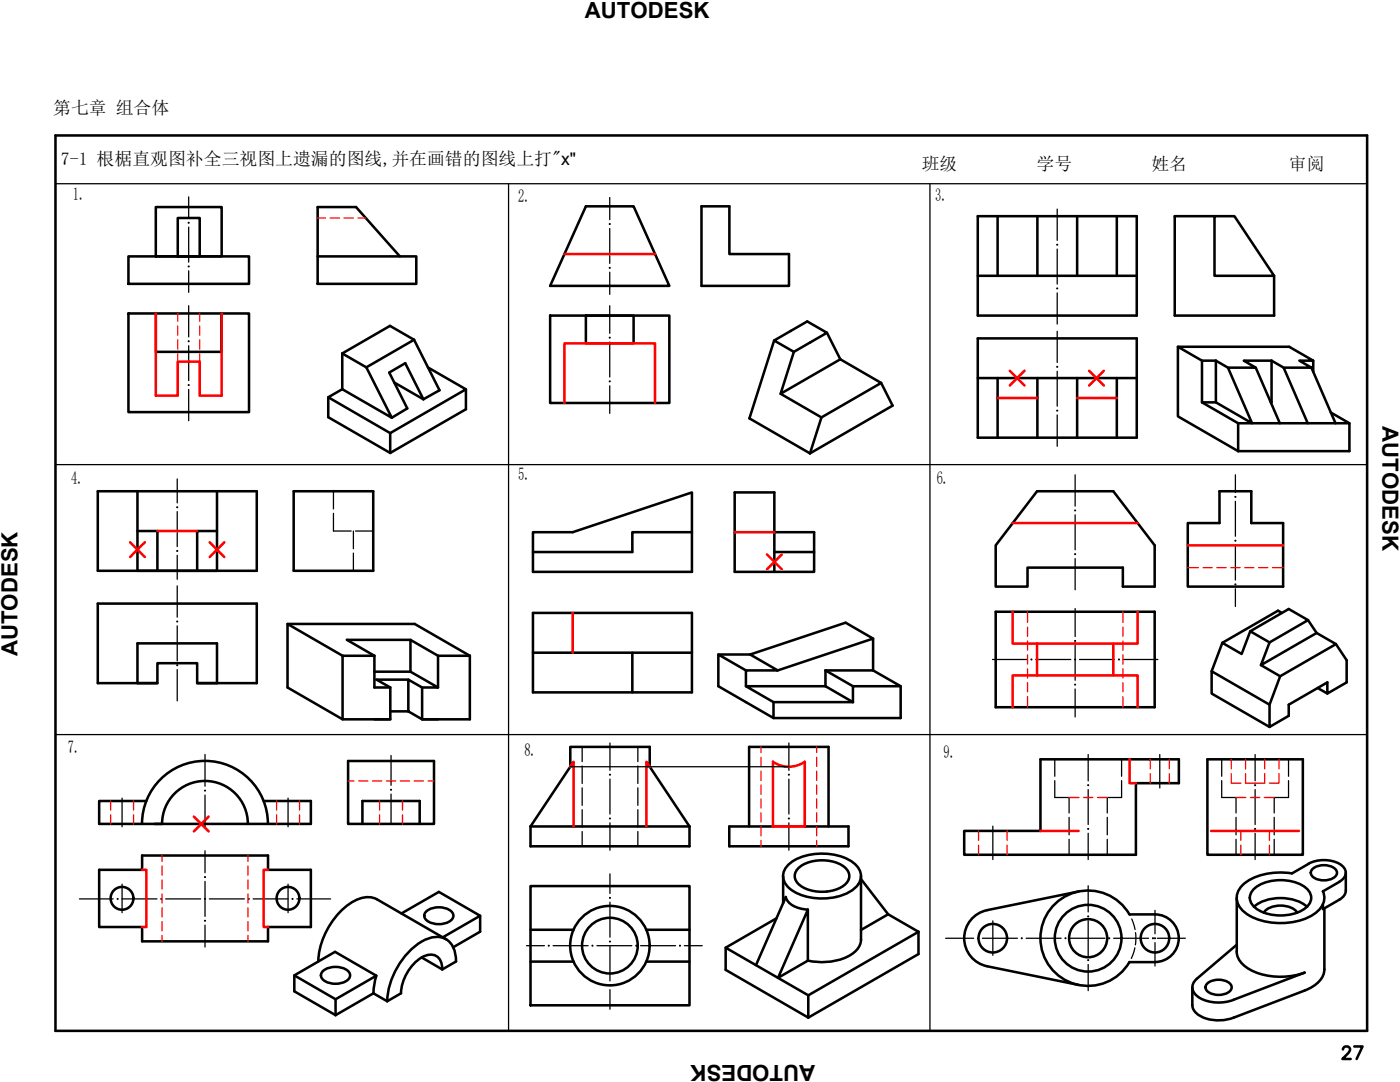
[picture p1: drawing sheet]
<svg xmlns="http://www.w3.org/2000/svg" width="279mm" height="216mm" viewBox="0 0 279 216" stroke-linecap="round" stroke-linejoin="round" font-family="sans-serif">
<g fill="none" stroke="#000" stroke-width=".25">
<path d="M37.7 39.3v4.3M121.7 39.4v4.4M37.7 45.3v7M37.7 54v4.3M121.7 45.6v7M121.7 54.3v4.4M211 41.7v6.3M211 49.7v7M211 58.4v6.3M37.7 61v6.2M37.7 69v6.9M37.7 77.7v6.2"/>
<path d="M121.7 61v5.5M121.7 68.2v7M121.7 77v5.5M211 66.1v6.2M211 74.1v6.9M35.4 95.6v4.8M211 82.8v6.2M214.6 94.7v6.3M246.5 94.7v3.6M35.4 102.1v7M35.4 110.8v4.8M35.4 116.9v6.2"/>
<path d="M214.6 102.7v7M214.6 111.5v6.2M246.5 100v7M246.5 108.8v6.9M246.5 117.5v3.5M35.4 124.9v7M35.4 133.6v6.2M198.1 131.6h6.9M206.7 131.6h7M214.6 121.4v5.6M214.6 128.8v6.9M214.6 137.5v5.6"/>
<path d="M215.4 131.6h7M224.2 131.6h6.9M24.4 159.3v5.7M40.9 150.5v6.4M40.9 158.6v6.4M57.5 159.3v5.7M78 150.7v6M78 158.5v5.9M121.7 148.3v5.4M121.7 155.5v6.9M157.4 148.3v5.4M157.4 155.5v6.9"/>
<path d="M217.2 150.6v5.2M217.2 157.5v7M231.5 150.6v6.6M250.5 150.6v5.2M250.5 157.5v7M15.9 179.4h6.7M24.3 179.4h7M24.4 176.4v5.7M33.1 179.4h6.9M40.9 169.8v4.3M40.9 175.9v7M41.8 179.4h7"/>
<path d="M50.5 179.4h7M57.5 176.4v5.7M59.2 179.4h6.8M121.7 164.2v5.5M121.7 174.4v3.9M157.4 164.2v5.5M198.1 164.8v6.7M217.2 166.3v5.2M217.2 176.7v5.3M250.5 166.3v5.2M40.9 184.6v4.4M105.1 188.7h3.5"/>
<path d="M110.4 188.7h7M119.1 188.7h7M121.7 180v7M121.7 188.7v7M121.7 197.5v3.9M127.8 188.7h7M136.6 188.7h3.5M188.7 187.2h5.6M196.1 187.2h7M198.1 183.7v6.9M204.8 187.2h7M213.5 187.2h7"/>
<path d="M217.2 183.7v7M217.2 192.4v5.3M222.3 187.2h6.9M230.5 181.7v4.6M230.5 188.1v4.7M231 187.2h5.6"/>
</g>
<g fill="#000" stroke="#000" stroke-width=".2">
<circle cx="37.6" cy="44.5" r=".11"/>
<circle cx="37.6" cy="53.2" r=".11"/>
<circle cx="121.7" cy="44.7" r=".11"/>
<circle cx="121.7" cy="53.4" r=".11"/>
<circle cx="211" cy="48.8" r=".11"/>
<circle cx="211" cy="57.6" r=".11"/>
<circle cx="37.6" cy="68.1" r=".11"/>
<circle cx="37.6" cy="76.8" r=".11"/>
<circle cx="121.7" cy="76.1" r=".11"/>
<circle cx="121.7" cy="67.4" r=".11"/>
<circle cx="211" cy="73.2" r=".11"/>
<circle cx="211" cy="81.9" r=".11"/>
<circle cx="246.5" cy="99.1" r=".11"/>
<circle cx="35.4" cy="101.2" r=".11"/>
<circle cx="35.4" cy="109.9" r=".11"/>
<circle cx="214.6" cy="110.6" r=".11"/>
<circle cx="214.6" cy="101.9" r=".11"/>
<circle cx="246.5" cy="116.6" r=".11"/>
<circle cx="246.5" cy="107.9" r=".11"/>
<circle cx="35.4" cy="132.7" r=".11"/>
<circle cx="35.4" cy="124" r=".11"/>
<circle cx="205.8" cy="131.6" r=".11"/>
<circle cx="214.6" cy="136.6" r=".11"/>
<circle cx="214.6" cy="127.9" r=".11"/>
<circle cx="214.6" cy="131.6" r=".11"/>
<circle cx="223.3" cy="131.6" r=".11"/>
<circle cx="40.9" cy="157.8" r=".11"/>
<circle cx="78" cy="157.6" r=".11"/>
<circle cx="121.7" cy="154.6" r=".11"/>
<circle cx="157.4" cy="154.6" r=".11"/>
<circle cx="217.2" cy="156.7" r=".11"/>
<circle cx="250.5" cy="156.7" r=".11"/>
<circle cx="23.5" cy="179.4" r=".11"/>
<circle cx="32.2" cy="179.4" r=".11"/>
<circle cx="40.9" cy="179.4" r=".11"/>
<circle cx="40.9" cy="175" r=".11"/>
<circle cx="49.6" cy="179.4" r=".11"/>
<circle cx="58.4" cy="179.4" r=".11"/>
<circle cx="121.7" cy="179.2" r=".11"/>
<circle cx="121.7" cy="163.3" r=".11"/>
<circle cx="157.4" cy="163.3" r=".11"/>
<circle cx="217.2" cy="165.4" r=".11"/>
<circle cx="250.5" cy="165.4" r=".11"/>
<circle cx="40.9" cy="183.7" r=".11"/>
<circle cx="109.5" cy="188.7" r=".11"/>
<circle cx="118.2" cy="188.7" r=".11"/>
<circle cx="121.7" cy="187.9" r=".11"/>
<circle cx="121.7" cy="196.6" r=".11"/>
<circle cx="127" cy="188.7" r=".11"/>
<circle cx="135.7" cy="188.7" r=".11"/>
<circle cx="195.2" cy="187.2" r=".11"/>
<circle cx="203.9" cy="187.2" r=".11"/>
<circle cx="212.6" cy="187.2" r=".11"/>
<circle cx="217.2" cy="191.6" r=".11"/>
<circle cx="217.2" cy="182.9" r=".11"/>
<circle cx="221.4" cy="187.2" r=".11"/>
<circle cx="230.1" cy="187.2" r=".11"/>
<circle cx="230.5" cy="187.2" r=".11"/>
</g>
<path d="M11.1 36.7h261.7M11.1 92.7h261.7M11.1 146.6h261.7M113.8 153h43.6" fill="none" stroke="#000" stroke-width=".25"/>
<!-- layer: 0 -->
<g fill="none" stroke="#000" stroke-width=".51">
<path d="M11.1 27h261.7v178.7h-261.7zM25.6 51.2h24.1v5.4h-24.1zM31.1 41.3h13.1v9.9h-13.1zM35.5 43.5h4.4v7.7h-4.4zM63.4 51.2h19.7v5.4h-19.7zM63.4 51.2v-9.9h7.7l8.7 9.9M116.9 41.2h9.5l7.2 15.8h-23.8zM140 41.2h5.6v9.5h11.9v6.3h-17.5zM195.1 43.1h31.8v19.9h-31.8zM195.1 55h31.8M199.1 43.1v11.9M207 43.1v11.9"/>
<path d="M215 43.1v11.9M222.9 43.1v11.9M242.4 43.1v11.9h11.9l-7.9-11.9h-12v19.9h19.9v-8M25.6 62.5h24.1v19.7h-24.1zM31.1 62.5v7.7h13.1v-7.7v7.7M65.5 79.3l12.4 7.1M68.3 77.7l-2.8 1.6v3.9l12.4 7.2M68.3 70.5v7.2M68.3 70.5l4.8 2.8M73.1 73.3l5.1 10.1-9.9-5.7M78.7 76.3l5.8 3.4M82.6 67.8l-4.8-2.8-9.5 5.5"/>
<path d="M82.6 67.8l-9.5 5.5M82.6 67.8l5.1 10.1-3.2 1.8M84.5 79.7l-3.6-7.2-3.2 1.8 3.6 7.2-3.1 1.9M85.4 73.3l7.6 4.4-15.1 8.7M93 77.7v4l-15.1 8.7M109.8 63h23.8v17.4h-23.8zM116.9 63h9.5v5.5h-9.5zM154.5 67.9l6.6-3.8 3.9 2.3-6.6 3.8zM154.5 67.9l-4.9 15.6 12 7M155.8 78.6l8.1 4.7M158.4 70.2l-2.6 8.4 11.9-6.9M165 66.4l2.7 5.3"/>
<path d="M167.7 71.7l8.2 4.7-12 6.9M175.9 76.4l2.2 4.5-16.5 9.6M195.1 67.5h31.8v19.8h-31.8zM195.1 75.4h31.8M199.1 75.4v11.9M207 75.4v11.9M215 75.4v11.9M222.9 75.4v11.9M235.1 69.2h22.2l4.8 2.8h-2.8l2.4 1.4h-5.5l-2.4-1.4M239.9 72l-4.8-2.8v13.9l12 6.9M242.7 72l2.4 1.4h5.5l-2.4-1.4h5.6M242.7 72v8.3l7.2 4.2-4.8-11.1"/>
<path d="M242.7 72h-2.8v8.3h2.8M250.6 73.4l4.8 11.1M253.8 72v8.3h-.2M256.2 73.4l4.8 11.1M261.7 73.4l4.8 11.1M262.1 72v2.2M19.5 98h31.7v15.9h-31.7zM27.4 98v15.9M43.3 98v15.9M58.6 98h15.9v15.9h-15.9zM77.9 86.4v4M163.9 83.3l-2.3 7.2"/>
<path d="M207 98h15.2l8.2 10.8v8.3h-6.3v-3.8h-19v3.8h-6.4v-8.3zM239.9 80.3l7.2 4.2M243.4 98h6.3v6.4h6.4v12.7h-19.1v-12.7h6.4zM247.1 84.5v5.5M247.1 84.5h22.2M265.6 82.3l3.7 2.2v5.5h-22.2M27.4 106h4v7.9M43.3 106h-4v7.9M106.4 106.2h7.9l23.8-7.9v15.8h-31.7zM138.1 106.2h-11.9v4h-19.8M154.5 106.2h8v7.9h-15.9v-15.8h7.9v15.8M154.5 110.2h8"/>
<path d="M27.4 128.4h15.9v7.9h-4v-4h-7.9v4h-4zM31.4 136.3h-11.9v-15.9h31.7v15.9h-11.9M57.4 124.5l11 6.4v12.6l-11-6.3zM57.4 124.5h25.4l11 6.4M68.4 130.9h6.3M74.7 130.9v6.3h3.2v6.3h-3.2M74.7 134h7.2M81.5 135.6l2.7 1.6v6.3l-2.7-1.6zM81.5 135.6h-6.4l2.8 1.6M81.9 134l5.5 3.2h-3.2M81.9 127.7h-12.7l5.5 3.2M87.4 130.9l-5.5-3.2v6.3"/>
<path d="M87.4 130.9h6.4M87.4 130.9v6.3M93.8 130.9v12.6h-9.6M106.4 122.3h31.7v15.9h-31.7zM106.4 130.2h31.7M126.2 130.2v8M143.4 130.6h6.3M148.9 133.8l-5.5-3.2v6.3l11 6.4v-3.2l-5.5-3.2h15.8M149.7 130.6l5.5 3.2h-6.3v3.1M155.2 133.8l19-6.4v6.4M164.7 133.8h9.5M164.7 136.9l5.5 3.2"/>
<path d="M164.7 133.8l5.5 3.1M164.7 133.8v3.1M174.2 133.8l5.5 3.1h-9.5v3.2M174.2 127.4l-5.4-3.2-19.1 6.4M179.7 136.9v6.4h-25.3M198.7 122.1h31.7v19h-31.7zM243.9 128.3l-2.1 5.6M249.5 126l-1.7 4.5-3.9-2.2M249.5 126l7.7-4.5 3.8 2.2-7.6 4.5zM251.7 132.7l3.8 2.2M255.8 122.3l-.7-.4-11.2 6.4M261 123.7l1.8 2.6"/>
<path d="M262.8 126.3l-11.1 6.4 1.7-4.5M262.8 126.3l3.8 2.2M263 137.3l1.9 1.1M266.6 128.5l2.2 3.2v4.5l-3.9 2.2v-2.2l-7.7 4.4v2.2l-3.8 2.3v-4.5l2.1-5.7M266.6 128.5l-11.1 6.4M29.2 159.8h-9.4v4.6h42.2v-4.6h-9.4M68.4 143.5h9.5M69.5 151.8h17.1v12.6h-17.1zM77.9 141.9h3.6M154.4 140.1h15.8M241 151.5h19v19.1h-19zM253.4 140.6l-11.6-6.7v4.5l11.6 6.7"/>
<path d="M19.8 173.6h8.6v-2.9h25.1v2.9h8.5v11.4h-8.5v2.8h-25.1v-2.8h-8.6zM28.3 164.4a12.6 12.6 0 0 1 12.6-12.6 12.6 12.6 0 0 1 12.6 12.6M32.3 164.4a8.6 8.6 0 0 1 8.6-8.6 8.6 8.6 0 0 1 8.6 8.6M72.3 164.4v-4.6h11.5v4.6M75.2 179.5a5.5 5.5 0 0 0-5.9 1.1 15.4 15.4 0 0 0-5.8 11.2M75.3 179.5l13.7 7.9M105.9 164.9l7.9-11.9v-4h15.9v4l7.9 11.9M105.9 176.8h31.7v23.8h-31.7zM105.9 164.9v4h31.7v-4M105.9 164.9h31.7M145.5 164.9h23.8v4h-23.8zM149.5 164.9v-15.9h15.9v15.9"/>
<path d="M156.3 174.8v5.4M157.1 172.7a10.1 10.1 0 0 1 8.2-2.3 8.6 8.6 0 0 1 6 2.7 3.2 3.2 0 0 1-1.4 4.7 11.7 11.7 0 0 1-12.4-.5 2.96 2.96 0 0 1-.4-4.6zM159.6 173a8 8 0 0 1 9.1 .2 2.27 2.27 0 0 1-.8 3.8 8 8 0 0 1-8.7-.7 2.09 2.09 0 0 1 .4-3.3zM171.8 174.8v12.7a4.5 4.5 0 0 1-3.4 3.7 12.8 12.8 0 0 1-7.2 .5M171.8 175.4l5.4 7M192.4 165.8h15.2v-14.3h27.7v4.8h-8.6v14.3h-34.3zM215.3 177.9l-18.3 3.7a5.7 5.7 0 0 0-4.6 5.6 5.7 5.7 0 0 0 4.6 5.6l18.3 3.7M246.8 179.2v10.6a5 5 0 0 0 3.7 4.2 14.3 14.3 0 0 0 9.9 .1l-14.2 5.4a7.9 7.9 0 0 1-7.3-.7 2.08 2.08 0 0 1 0-3.5l7.9-6.8M250.3 177.4a8.9 8.9 0 0 1 10.5 0 2.42 2.42 0 0 1-.6 4 9.1 9.1 0 0 1-9.9-.5 2.31 2.31 0 0 1 0-3.5zM257.8 174.3a12.1 12.1 0 0 0-9.8 2.3 3.4 3.4 0 0 0 .5 5.5 13.1 13.1 0 0 0 14.2-.1 3.4 3.4 0 0 0 1.3-4.2M257.8 174.3l3.3-1.9a6.6 6.6 0 0 1 6.8 .4 1.81 1.81 0 0 1-.6 3.1M262 173.4a3.6 3.6 0 0 1 4.7 .3 1.31 1.31 0 0 1-1.2 1.8 3.5 3.5 0 0 1-3.8-.9l-.1-.5z"/>
<path d="M267.3 176l-3.3 1.9M268.6 174.2v3.5a2.12 2.12 0 0 1-1.3 1.8l-3.3 1.9v-.9M58.7 194.6l8.3 4.8M64.3 193.9a4.1 4.1 0 0 1 5.3 0 1.29 1.29 0 0 1-.8 2 4.2 4.2 0 0 1-4.5-.5 1.07 1.07 0 0 1 0-1.5zM67 199.4l8.1-4.7-8.2-4.8-8.2 4.7v3.2l8.3 4.8M67 199.4v3.2M75.1 194.7l-.4 1.8-.2 1.7M77.3 199.8l-2.8-1.6-7.5 4.4M80 198.2l-2.7 1.6M80.1 182.3l7.5-4.3 8.2 4.7-7.4 4.3M84.2 191.1l4.1 2.3M85 182a4.1 4.1 0 0 1 5.2 0 1.29 1.29 0 0 1-.8 2 4.2 4.2 0 0 1-4.4-.5 1.07 1.07 0 0 1 0-1.5z"/>
<path d="M88.3 193.4a2.46 2.46 0 0 0-2.7-2.9 7.9 7.9 0 0 0-5.3 5.9l-.3 1.8M88.3 193.4l2.7-1.6a4.4 4.4 0 0 0-3.1-4.8 7.1 7.1 0 0 0-5.6 2.2 15.4 15.4 0 0 0-5 10.6M95.8 182.7v3.2l-5.4 3.1M105.9 185.5h8.6M105.9 191.9h8.6M129 185.5h8.6M129 191.9h8.6M144.8 189.1v4.4l16.5 9.6M155 183.2l-10.2 5.9 16.5 9.5M161.2 181.5a5.2 5.2 0 0 1-4.2-2l-.2-.5-5.9 13.6M161.2 181.5v10.2l-5.9 3.4zM161.3 198.6v4.5"/>
<path d="M171.8 185.6l5.4-3.2 6.1 3.5M183.3 185.9v4.5l-22 12.7M183.3 185.9l-22 12.7M230.5 192a4.8 4.8 0 0 0 4.7-4.8 4.8 4.8 0 0 0-4.7-4.7h-5.1a9.5 9.5 0 0 0-14.4-2.6 9.5 9.5 0 0 0 0 14.6 9.5 9.5 0 0 0 14.4-2.5h5.1M238 197v3.6M240.9 196.2a3.6 3.6 0 0 1 4.8 .4 1.31 1.31 0 0 1-1.2 1.7 3.5 3.5 0 0 1-3.8-.9l-.1-.4zM250.3 180.9a8.9 8.9 0 0 1 10.5 0M252.2 182.1a4.6 4.6 0 0 1 5.4-1l1 .6 .3 .4M260.4 197.7l-14.2 5.3a7.6 7.6 0 0 1-7.7-1.1l-.5-.9v-.5M264.3 181.3v12.1a5.1 5.1 0 0 1-3.9 4.2"/>
<circle cx="24.4" cy="179.2" r="2.28"/>
<circle cx="57.5" cy="179.2" r="2.28"/>
<circle cx="121.7" cy="188.7" r="7.9"/>
<circle cx="121.7" cy="188.7" r="5.6"/>
<circle cx="198.1" cy="187.2" r="2.85"/>
<circle cx="217.2" cy="187.2" r="6.7"/>
<circle cx="217.2" cy="187.2" r="3.8"/>
<circle cx="230.5" cy="187.2" r="2.85"/>
</g>
<path d="M101.5 36.7v169M185.6 36.7v169" fill="none" stroke="#000" stroke-width=".25"/>
<g fill="none" stroke="#000" stroke-width=".25">
<path d="M66.5 98v3.6M66.5 102.4v3.6h3.6M70.5 106v3.5M70.5 110.4v3.5M71 106h3.5M116.2 149v3M116.2 152.8v3.5M116.2 157.2v3.5M127.3 149v3M127.3 152.8v3.5M127.3 157.2v3.5M210.5 155.8v3.3h2.9v3.1"/>
<path d="M210.5 151.5v3.4M223.8 155.8v3.3h-2.8v3.1M223.8 151.5v3.4M243.8 155.8v3.3h2.9v3.1M243.8 151.5v3.4M257.2 155.8v3.3h-2.9v3.1M257.2 151.5v3.4M116.2 161.6v3.5M116.2 165.9v3M127.3 161.6v3.5M127.3 165.9v3M213.4 163.1v3.5"/>
<path d="M213.4 167.5v3.1M221 163.1v3.5M221 167.5v3.1M246.7 163.1v3.5M246.7 167.5v3.1M254.3 163.1v3.5M254.3 167.5v3.1M225.4 182.5l.1 .1M225.5 191.9l-.1 .1M225.9 183.4l.6 2.1M226.5 189.1l-.7 2.1M226.6 186.1v2.4"/>
</g>
<g fill="none" stroke="#f00" stroke-width=".25">
<path d="M63.4 43.5h1.6M65.9 43.5h1.8M68.6 43.5h1.9M71.4 43.5h1.6M35.5 62.5v1.6M35.5 65v1.9M35.5 67.8v1.9M35.5 70.6v1.6M39.9 62.5v1.6M39.9 65v1.9M39.9 67.8v1.9M39.9 70.6v1.6"/>
<path d="M237 113.3h2.2M240.1 113.3h1.8M242.9 113.3h1.8M245.6 113.3h1.9M248.4 113.3h1.9M251.2 113.3h1.8M253.9 113.3h2.2M205.1 122.1v2.1M205.1 125.1v1.9M205.1 127.9v1.9M205.1 130.7v1.8M205.1 133.4v1.9"/>
<path d="M205.1 136.2v1.8M205.1 139v2.1M224.1 122.1v2.1M224.1 125.1v1.9M224.1 127.9v1.9M224.1 130.7v1.8M224.1 133.4v1.9M224.1 136.2v1.8M224.1 139v2.1M22.1 159.8v1.8M26.6 159.8v1.8M55.2 159.8v1.8"/>
<path d="M59.8 159.8v1.8M69.5 155.8h1.2M71.6 155.8h1.8M74.3 155.8h1.9M75.8 159.8v1.8M77.1 155.8h1.9M79.9 155.8h1.8M80.3 159.8v1.8M82.7 155.8h1.8M85.4 155.8h1.2M151.9 149v1.2M151.9 151.1v1.9"/>
<path d="M151.9 153.9v1.8M151.9 156.6v1.9M151.9 159.4v1.9M163 149v1.2M163 151.1v1.9M163 153.9v1.8M163 156.6v1.9M163 159.4v1.9M213.4 159.1h1.9M216.3 159.1h1.8M219 159.1h2M229.6 151.5v1.9"/>
<path d="M229.6 154.4v1.9M233.4 151.5v1.9M233.4 154.4v1.9M245.7 154.4v1.9h2M245.7 151.5v1.9M246.7 159.1h1.9M248.6 154.4v1.9h3.8v-1.9M248.6 151.5v1.9M249.6 159.1h1.8M252.3 159.1h2M252.4 151.5v1.9M255.2 154.4v1.9h-1.9"/>
<path d="M255.2 151.5v1.9M22.1 162.6v1.8M26.6 162.6v1.8M32.3 170.7v1.2M32.3 172.8v1.8M32.3 175.6v1.8M32.3 178.4v1.8M49.5 170.7v1.2M49.5 172.8v1.8M49.5 175.6v1.8M49.5 178.4v1.8M55.2 162.6v1.8"/>
<path d="M59.8 162.6v1.8M75.8 162.6v1.8M80.3 162.6v1.8M151.9 162.2v1.8M151.9 165v1.8M151.9 167.7v1.2M163 162.2v1.8M163 165v1.8M163 167.7v1.2M195.3 165.8v1.9M195.3 168.6v2M201 165.8v1.9"/>
<path d="M201 168.6v2M247.6 165.8v1.9M247.6 168.6v2M253.3 165.8v1.9M253.3 168.6v2M32.3 181.1v1.9M32.3 183.9v1.8M32.3 186.6v1.2M49.5 181.1v1.9M49.5 183.9v1.8M49.5 186.6v1.2"/>
</g>
<g fill="none" stroke="#f00" stroke-width=".51">
<path d="M112.6 50.7h18.1M31.1 62.5v16.5h4.4v-6.8h4.4v6.8h4.3v-16.5M199.1 79.4h7.9M201.5 74l3 2.9M204.5 74l-3 2.9M215 79.4h7.9M217.4 74l2.9 2.9M220.3 74l-2.9 2.9M112.6 80.4v-11.9h18.1v11.9M26 108.2l2.9 2.9M28.9 108.2l-2.9 2.9M31.4 106h7.9"/>
<path d="M41.8 108.2l3 2.9M44.8 108.2l-3 2.9M146.6 106.2h7.9M153.1 110.6l2.9 3M156 110.6l-2.9 3M202.1 104.4h24.9M237 108.8h19.1M114.3 122.3v7.9M202.1 122.1v6.3h24.9v-6.3M207 128.4v6.4M222.2 128.4v6.4M113.8 153l.7-1v12.9"/>
<path d="M129.7 153l-.7-1v12.9M154.3 152a5.6 5.6 0 0 0 6.3 0M154.3 152v12.9h6.3v-12.9M202.1 141.1v-6.3h24.9v6.3M225.4 151.5v4.8h1.3M28.4 173.6h.8v11.4h-.8M38.7 162.9l2.9 3M41.6 162.9l-2.9 3M53.5 173.6h-.9v11.4h.9M207.6 165.8h7.7M241.7 165.8h17.5"/>
</g>
<text font-size="5.7" x="267.1" y="212.4">27</text>
<g font-size="4.4">
<text x="111.1" y="3.5">由 AUTODESK 由由由由由</text>
<text x="275.9" y="79.3" transform="rotate(90 275.9 79.3)">由 AUTODESK 由由由由由</text>
<text x="3.5" y="136.6" transform="rotate(-90 3.5 136.6)">由 AUTODESK 由由由由由</text>
<text x="168.4" y="212.4" transform="rotate(180 168.4 212.4)">由 AUTODESK 由由由由由</text>
</g>
<g font-size="3.6">
<text x="10.6" y="22.8">第七章 组合体</text>
<text x="12.1" y="32.9">7-1 根椐直观图补全三视图上遗漏的图线,并在画错的图线上打&quot;x&quot;</text>
<text x="184" y="33.9">班级</text>
<text x="206.9" y="33.9">学号</text>
<text x="229.8" y="33.9">姓名</text>
<text x="257.2" y="33.9">审阅</text>
<text x="14.5" y="39.9">1.</text>
<text x="103.4" y="40.4">2.</text>
<text x="186.6" y="40">3.</text>
<text x="103.4" y="95.9">5.</text>
<text x="14.2" y="96.5">4.</text>
<text x="186.9" y="96.5">6.</text>
<text x="13.5" y="150.2">7.</text>
<text x="104.6" y="150.9">8.</text>
<text x="188.3" y="151.2">9.</text>
</g>
</svg>
